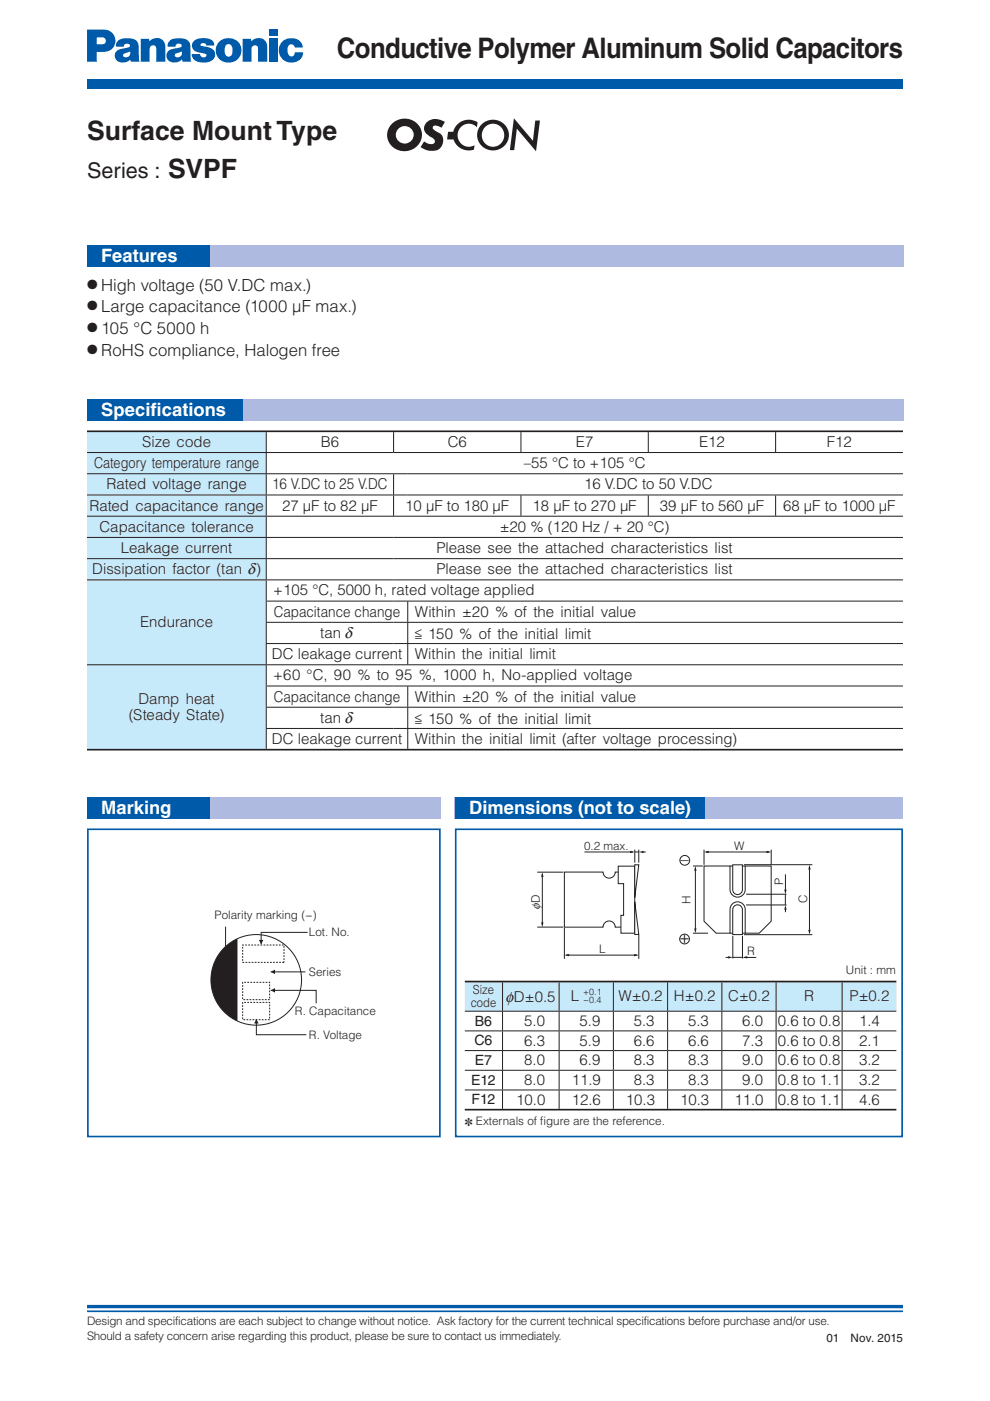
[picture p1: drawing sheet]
<svg xmlns="http://www.w3.org/2000/svg" width="210mm" height="297mm" viewBox="0 0 210 297" stroke-linecap="round" stroke-linejoin="round" font-family="sans-serif">
<path d="M18.5 277h173" fill="none" stroke="#005aaa" stroke-width=".71" stroke-linecap="butt"/>
<path d="M18.5 278h173" fill="none" stroke="#005aaa" stroke-width=".35"/>
<g fill="#005aaa">
<path d="M18.5 16.8h173v2h-173z"/>
<path d="M24.9 8.7a3.6 3.6 0 0 1 4.2 .1 11.7 11.7 0 0 1 .4 3.9l.1 .4h-1.8l-.3-1.3 .1-.9-.4 .2a.93 .93 0 0 0-1.1 .8 .85 .85 0 0 0 1.4-.1l.1 .8a1.89 1.89 0 0 1-3.3-.7 1.91 1.91 0 0 1 2.2-1.7h.2a.52 .52 0 0 0 .7-.2 .52 .52 0 0 0 0-.6 .71 .71 0 0 0-.8-.1 .71 .71 0 0 0-.4 .6h-1.6v-.6z"/>
<path d="M35.9 8.7a3.6 3.6 0 0 1 4.1 .1 11.8 11.8 0 0 1 .4 3.9l.2 .4h-1.8l-.4-1.3 .2-.9-.5 .2a.93 .93 0 0 0-1 .8 .85 .85 0 0 0 1.3-.1l.2 .8a1.89 1.89 0 0 1-3.3-.7 1.91 1.91 0 0 1 2.2-1.7h.2a.52 .52 0 0 0 .6-.2 .52 .52 0 0 0 0-.6 .71 .71 0 0 0-.7-.1 .71 .71 0 0 0-.4 .6h-1.6v-.6z"/>
<path d="M46.5 8.8a2.69 2.69 0 0 1 3.9 0 2.69 2.69 0 0 1-.2 3.9l-1.1-1.1a1.63 1.63 0 0 0-.5-2.2 1.33 1.33 0 0 0-.9 1.9 .77 .77 0 0 0 .6 .7 .77 .77 0 0 0 .8-.4l1.1 1.1a2.69 2.69 0 0 1-3.7-.2 2.69 2.69 0 0 1 0-3.7z"/>
<path d="M18.5 6.3h3.3a2.38 2.38 0 0 1 2.7 2.4 2.38 2.38 0 0 1-2.7 2.3h-1.3v-1.6h.8a.78 .78 0 0 0 1.1-.5 .78 .78 0 0 0-.7-1h-1.2v5.2h-2z"/>
<path d="M41 8.8a3.3 3.3 0 0 1 4.2 .1l.2 .7h-1.7a.6 .6 0 0 0-.6-.5 .6 .6 0 0 0-.6 .5l1.4 .4a1.63 1.63 0 0 1 1.7 1.6 1.63 1.63 0 0 1-1.7 1.6 2.77 2.77 0 0 1-3.2-1.2l-.1-.5h1.8a.68 .68 0 0 0 .6 .7 .68 .68 0 0 0 .8-.6l-.3-.2-.9-.2a1.69 1.69 0 0 1-1.9-1.8z"/>
<path d="M29.8 8.2h1.8v.5a1.91 1.91 0 0 1 2.2-.6 1.91 1.91 0 0 1 1.3 1.9v3.1h-2v-2.8a.7 .7 0 0 0-.7-.7 .7 .7 0 0 0-.7 .8v2.7h-1.9z"/>
<path d="M51.4 8.2h1.8v.5a1.91 1.91 0 0 1 2.2-.6 1.91 1.91 0 0 1 1.3 1.9v3.1h-2v-2.8a.7 .7 0 0 0-.7-.7 .7 .7 0 0 0-.7 .8v2.7h-1.9z"/>
<path d="M57 8.2h1.9v4.9h-1.9z"/>
<path d="M57 6.3h1.9v1.3h-1.9z"/>
<path d="M59.9 8.8a2.5 2.5 0 0 1 2.5-.7 2.5 2.5 0 0 1 1.8 2h-1.7a.77 .77 0 0 0-.9-.7 .77 .77 0 0 0-.6 .9 1.21 1.21 0 0 0 .9 1.7l.5-.4 .1-.5h1.8a2.49 2.49 0 0 1-3.8 1.8 2.62 2.62 0 0 1-.6-4.1z"/>
</g>
<path d="M18.6 175.8h74.7v65.2h-74.7zM96.6 175.8h94.7v65.2h-94.7z" fill="none" stroke="#005aaa" stroke-width=".35"/>
<g fill="#231f20">
<path d="M90.6 25.8a3.3 3.3 0 0 1 3.7 .1l-.7 1.2-.4-.2a.92 .92 0 0 0-1.5 .2 2.33 2.33 0 0 0 1.5 1.2 2.19 2.19 0 0 1 .5 2.7 2.19 2.19 0 0 1-2.6 1l-1-.3-.9-.5 .7-1.2 .9 .5a.95 .95 0 0 0 1.4-.7l-.7-.7a1.96 1.96 0 0 1-.9-3.3z"/>
<path d="M95 27.9h1.1a3.4 3.4 0 0 1 5.2-2l-.2 1.1a2.41 2.41 0 0 0-3.2-.2 2.41 2.41 0 0 0-.5 3.3 2.41 2.41 0 0 0 3.2 .7l-.1 .9a3.4 3.4 0 0 1-4.3-2.1h-1.4z"/>
<path d="M109 25.1l4 4.8 .5-4.3h1l-.9 6.5-4-4.8-.6 4.5h-.9z"/>
<path d="M83.9 28.6a1.9 1.9 0 0 1 3.8 0 1.9 1.9 0 0 1-3.8 0zM83 26.3a3.5 3.5 0 0 0 0 4.6 3.5 3.5 0 0 0 4.4 .8 3.4 3.4 0 0 0 1.9-4.1 3.4 3.4 0 0 0-3.8-2.4 3.8 3.8 0 0 0-2.5 1.1z"/>
<path d="M102.1 28.7a2.45 2.45 0 0 1 4.9 0 2.45 2.45 0 0 1-4.9 0zM102.1 26.3a3.3 3.3 0 0 0 .1 4.7 3.3 3.3 0 0 0 4.6 0 3.3 3.3 0 0 0 .1-4.7 3.5 3.5 0 0 0-4.8 0z"/>
</g>
<path d="M149.3 183.6h5.5v5a1.61 1.61 0 0 0 1.6 1.6 1.61 1.61 0 0 0 1.6-1.6v-5h5.5v11.7l-2.5 2.6h-3v-5.1a1.61 1.61 0 0 0-1.6-1.6 1.61 1.61 0 0 0-1.6 1.6v5.1h-3l-2.5-2.6z" fill="none" stroke="#231f20" stroke-width=".21"/>
<path d="M119.7 184.9h8.2a1.29 1.29 0 0 0 1.3 1.3 1.29 1.29 0 0 0 1.2-1.3h.7l.5 11.7h-1.2a1.29 1.29 0 0 0-1.2-1.3 1.29 1.29 0 0 0-1.3 1.3h-8.2z" fill="#fff"/>
<path d="M131.1 184.9h-.7a1.29 1.29 0 0 1-1.2 1.3 1.29 1.29 0 0 1-1.3-1.3h-8.2v11.7h8.2a1.29 1.29 0 0 1 1.3-1.3 1.29 1.29 0 0 1 1.2 1.3h1.2M131.1 183.6h3.5v14.3h-3v-3.8h.6v-6.8h-1.1z" fill="none" stroke="#231f20" stroke-width=".21"/>
<path d="M134.6 191.2l.8 6.9h-.8z" fill="#fff"/>
<path d="M134.6 191.2l.8 6.9h-.8z" fill="none" stroke="#231f20" stroke-width=".21"/>
<path d="M134.6 183.3h.8l-.8 7z" fill="#fff"/>
<path d="M134.6 183.3h.8l-.8 7zM154.8 197.9h3.2M154.8 183.6h3.2" fill="none" stroke="#231f20" stroke-width=".21"/>
<path d="M155.4 183.4h2v5.2a1.03 1.03 0 0 1-1 1.1 1.03 1.03 0 0 1-1-1.1z" fill="#fff"/>
<path d="M155.4 183.4h2v5.2a1.03 1.03 0 0 1-1 1.1 1.03 1.03 0 0 1-1-1.1z" fill="none" stroke="#231f20" stroke-width=".21"/>
<path d="M155.6 192.3a1.03 1.03 0 0 1 1.1-.4 1.03 1.03 0 0 1 .7 1v5.3h-2v-5.3z" fill="#fff"/>
<g fill="none" stroke="#231f20" stroke-width=".21">
<path d="M113.9 196.6h5.5M113.9 184.9h5.5M149.3 180.1v3.3M149.7 180.6h13.4M155.6 192.3a1.03 1.03 0 0 1 1.1-.4 1.03 1.03 0 0 1 .7 1v5.3h-2v-5.3zM157.7 183.3h14.5M157.7 198.2h14.5M163.5 180.1v3.3"/>
<circle cx="145.1" cy="199.1" r="1.03"/>
<circle cx="145.2" cy="182.4" r="1.03"/>
</g>
<g fill="#231f20">
<path d="M162.5 180.4l1 .2-1 .3z"/>
<path d="M149.3 180.6l1-.2v.5z"/>
</g>
<path d="M146.9 183.6h2.1M146.9 197.9h3.2M147.4 184v13.4" fill="none" stroke="#231f20" stroke-width=".21"/>
<g fill="#231f20">
<path d="M147.2 196.9h.5l-.3 1z"/>
<path d="M147.4 183.6l.3 1h-.5z"/>
</g>
<path d="M158.2 189.6h8.6M158.2 191.9h8.6M166.5 189.6v2.3M166.5 185.4v3.8" fill="none" stroke="#231f20" stroke-width=".21"/>
<path d="M166.3 188.6h.5l-.3 1z" fill="#231f20"/>
<path d="M166.5 192.7v.7" fill="none" stroke="#231f20" stroke-width=".21"/>
<path d="M166.5 191.9l.3 1h-.5z" fill="#231f20"/>
<path d="M115 185.3v10.8" fill="none" stroke="#231f20" stroke-width=".21"/>
<g fill="#231f20">
<path d="M115 184.9l.2 1h-.5z"/>
<path d="M114.7 195.6h.5l-.2 1z"/>
</g>
<path d="M119.7 196.7v6.6M135.4 198.2v5.1M120.1 202.5h14.9" fill="none" stroke="#231f20" stroke-width=".21"/>
<g fill="#231f20">
<path d="M134.4 202.3l1 .2-1 .3z"/>
<path d="M119.7 202.5l1-.2v.5z"/>
</g>
<path d="M171.6 183.8v13.9" fill="none" stroke="#231f20" stroke-width=".21"/>
<g fill="#231f20">
<path d="M171.4 197.1h.5l-.3 1z"/>
<path d="M171.6 183.3l.3 1h-.5z"/>
</g>
<path d="M134.6 180.1v2.8M134.6 180.6h.8M135.4 180.1v2.8M136.3 180.6h.6" fill="none" stroke="#231f20" stroke-width=".21"/>
<path d="M135.4 180.6l1-.2v.5z" fill="#231f20"/>
<path d="M123.9 180.6h10.3" fill="none" stroke="#231f20" stroke-width=".21"/>
<path d="M133.6 180.4l1 .2-1 .3z" fill="#231f20"/>
<path d="M155.4 198.4v4.8M157.4 198.4v4.8M155.4 203h2M157.8 203h2.5" fill="none" stroke="#231f20" stroke-width=".21"/>
<path d="M157.4 203l1-.3v.5z" fill="#231f20"/>
<path d="M153.9 203h.6" fill="none" stroke="#231f20" stroke-width=".21"/>
<path d="M154.4 202.7l1 .3-1 .2z" fill="#231f20"/>
<path d="M51.4 200.4h8.8v3.6h-8.8zM51.4 208.3h5.8v3.6h-5.8zM51.4 212.5h5.8v3.7h-5.8z" fill="none" stroke="#231f20" stroke-width=".21" stroke-dasharray=".4 .3" stroke-linecap="butt"/>
<path d="M47.9 200.6l2.5-1.6v17.5a9.6 9.6 0 0 1-2.5-15.9z" fill="#231f20"/>
<g fill="none" stroke="#231f20" stroke-width=".21">
<path d="M65.2 197.7h-9.8v2.5"/>
<circle cx="54.3" cy="207.8" r="9.6"/>
</g>
<path d="M54.9 199.3h.9l-.4 .9z" fill="#231f20"/>
<path d="M54.4 216.1v3.3h10.5" fill="none" stroke="#231f20" stroke-width=".21"/>
<path d="M54.4 216.1l.4 .9h-.9z" fill="#231f20"/>
<path d="M57.4 210h9.6v2.7" fill="none" stroke="#231f20" stroke-width=".21"/>
<path d="M57.4 210l.9-.5v1z" fill="#231f20"/>
<path d="M47.8 196.5v6.2" fill="none" stroke="#231f20" stroke-width=".21"/>
<path d="M47.3 201.8h1l-.5 .9z" fill="#231f20"/>
<path d="M57.4 206.1h7.4" fill="none" stroke="#231f20" stroke-width=".21"/>
<path d="M57.4 206.1l.9-.5v.9z" fill="#231f20"/>
<g fill="#aebadf">
<path d="M18.5 84.8h173.1v4.5h-173.1z"/>
<path d="M18.5 52h173.1v4.5h-173.1z"/>
</g>
<path d="M18.5 52h26v4.5h-26z" fill="#005aaa"/>
<path d="M18.5 91.4h38v4.5h-38zM18.5 95.9h38v4.5h-38zM18.5 100.4h38v4.5h-38zM18.5 104.9h38v4.5h-38zM18.5 109.4h38v4.5h-38zM18.5 113.9h38v4.5h-38zM18.5 118.4h38v4.5h-38zM18.5 122.9h38v18h-38zM18.5 140.9h38v18h-38z" fill="#c7eafb"/>
<g fill="none" stroke="#231f20" stroke-width=".21">
<path d="M18.5 95.9h173M56.5 91.6v4.3M56.5 96v4.4M83.5 91.6v4.3M110.5 91.6v4.3M137.5 91.6v4.3M164.5 91.6v4.3M18.5 100.4h173M18.5 113.9h173M18.5 118.4h173M18.5 104.9h173M18.5 109.4h173"/>
<path d="M56.5 105v4.4M56.5 100.5v4.4M56.5 109.5v4.4M56.5 114v4.4M56.5 118.5v4.4M83.5 105v4.4M83.5 100.5v4.4M110.5 105v4.4M137.5 105v4.4M164.5 105v4.4M18.5 122.9h173M56.4 131.9h135.1"/>
<path d="M56.4 136.4h135.1M56.4 127.4h135.1M56.5 132v4.4M56.5 136.5v4.4M56.5 123v4.4M56.5 127.5v4.4M86.5 132v4.4M86.5 136.5v4.4M86.5 127.5v4.4M18.5 140.9h173M56.4 145.4h135.1M56.4 149.9h135.1"/>
<path d="M56.4 154.4h135.1M56.5 141v4.4M56.5 145.5v4.4M56.5 150v4.4M56.5 154.5v4.3M86.5 145.5v4.4M86.5 150v4.4M86.5 154.5v4.3"/>
</g>
<path d="M18.5 91.4h173M18.5 158.9h173" fill="none" stroke="#231f20" stroke-width=".35"/>
<g fill="#aebadf">
<path d="M18.5 169h75v4.5h-75z"/>
<path d="M96.5 169h95v4.5h-95z"/>
</g>
<path d="M18.5 169h26v4.5h-26z" fill="#005aaa"/>
<path d="M98.6 208.1h8v6.3h-8zM106.6 208.1h12v6.3h-12zM118.6 208.1h11.5v6.3h-11.5zM130.1 208.1h11.5v6.3h-11.5zM141.6 208.1h11.5v6.3h-11.5zM153.1 208.1h11.5v6.3h-11.5zM164.6 208.1h14v6.3h-14zM178.6 208.1h11.5v6.3h-11.5z" fill="#c7eafb"/>
<g fill="none" stroke="#231f20" stroke-width=".21">
<path d="M98.5 218.6h91.5M98.6 214.4h91.4M106.5 218.7v4M106.6 214.5v4M106.6 208.3v6M118.5 218.7v4M118.6 214.5v4M118.6 208.3v6M130 218.7v4M130.1 214.5v4M130.1 208.3v6M141.5 218.7v4"/>
<path d="M141.6 214.5v4M141.6 208.3v6M153 218.7v4M153.1 214.5v4M153.1 208.3v6M164.5 218.7v4M164.5 214.5v4M164.6 208.3v6M178.5 218.7v4M178.5 214.5v4M178.6 208.3v6M98.5 231.1h91.5"/>
<path d="M98.5 226.9h91.5M98.5 222.7h91.5M106.5 231.2v3.9M106.5 227v4M106.5 222.8v4M118.5 231.2v3.9M118.5 227v4M118.5 222.8v4M130 231.2v3.9M130 227v4M130 222.8v4M141.5 231.2v3.9"/>
<path d="M141.5 227v4M141.5 222.8v4M153 231.2v3.9M153 227v4M153 222.8v4M164.5 231.2v3.9M164.5 227v4M164.5 222.8v4M178.5 231.2v3.9M178.5 227v4M178.5 222.8v4"/>
</g>
<path d="M98.6 208.1h91.5M98.6 235.3h91.5" fill="none" stroke="#231f20" stroke-width=".35"/>
<g fill="#005aaa">
<path d="M18.5 84.8h33v4.5h-33z"/>
<path d="M96.5 169h53v4.5h-53z"/>
</g>
<text font-size="6" fill="#231f20" x="71.5" y="12.3">Conductive Polymer Aluminum Solid Capacitors</text>
<g font-size="5.6" fill="#231f20">
<text x="18.5" y="29.7">Surface Mount Type</text>
<text x="35.6" y="37.7">SVPF</text>
</g>
<text font-size="4.6" fill="#231f20" x="18.5" y="37.7">Series :</text>
<g font-size="3.9" fill="#fff">
<text x="21.5" y="55.6">Features</text>
<text x="21.5" y="88.3">Specifcations</text>
<text x="31.9" y="88.3">i</text>
<text x="21.5" y="172.5">Marking</text>
<text x="99.5" y="172.5">Dimensions (not to scale)</text>
</g>
<g font-size="3.5" fill="#231f20">
<text x="21.5" y="61.6">High voltage (50 V.DC max.)</text>
<text x="21.5" y="66.2">Large capacitance (1000 μF max.)</text>
<text x="21.5" y="70.8">105 °C 5000 h</text>
<text x="21.5" y="75.4">RoHS compliance, Halogen free</text>
<text x="144.3" y="183.3">–</text>
<text x="144" y="200">+</text>
</g>
<g font-size="3.2" fill="#231f20">
<text x="30.2" y="94.7">Size code</text>
<text x="68" y="94.7">B6</text>
<text x="94.9" y="94.7">C6</text>
<text x="122.1" y="94.7">E7</text>
<text x="148.2" y="94.7">E12</text>
<text x="175.3" y="94.7">F12</text>
<text x="19.9" y="99.2">Category temperature range</text>
<text x="111" y="99.2">–55 °C to +105 °C</text>
<text x="22.6" y="103.7">Rated voltage range</text>
<text x="57.7" y="103.7">16 V.DC to 25 V.DC</text>
<text x="123.8" y="103.7">16 V.DC to 50 V.DC</text>
<text x="19" y="108.2">Rated capacitance range</text>
<text x="21.1" y="112.7">Capacitance tolerance</text>
<text x="59.8" y="108.2">27 μF to 82 μF</text>
<text x="85.9" y="108.2">10 μF to 180 μF</text>
<text x="106" y="112.7">±20 % (120 Hz / + 20 °C)</text>
<text x="112.9" y="108.2">18 μF to 270 μF</text>
<text x="139.9" y="108.2">39 μF to 560 μF</text>
<text x="166" y="108.2">68 μF to 1000 μF</text>
<text x="25.6" y="117.2">Leakage current</text>
<text x="92.5" y="117.2">Please see the attached characteristics list</text>
<text x="19.5" y="121.7">Dissipation factor (tan d)</text>
<text x="92.5" y="121.7">Please see the attached characteristics list</text>
<text x="58" y="126.2">+105 °C, 5000 h, rated voltage applied</text>
<text x="58" y="130.7">Capacitance change</text>
<text x="88" y="130.7">Within ±20 % of the initial value</text>
<text x="29.7" y="133">Endurance</text>
<text x="67.9" y="135.2">tan d</text>
<text x="88" y="135.4">&lt; 150 % of the initial limit</text>
<text x="57.6" y="139.7">DC leakage current</text>
<text x="87.9" y="139.7">Within the initial limit</text>
<text x="29.4" y="149.2">Damp heat</text>
<text x="58" y="144.2">+60 °C, 90 % to 95 %, 1000 h, No-applied voltage</text>
<text x="58" y="148.7">Capacitance change</text>
<text x="88" y="148.7">Within ±20 % of the initial value</text>
<text x="27.3" y="152.8">(Steady State)</text>
<text x="67.9" y="153.2">tan d</text>
<text x="88" y="153.4">&lt; 150 % of the initial limit</text>
<text x="57.6" y="157.7">DC leakage current</text>
<text x="87.9" y="157.7">Within the initial limit (after voltage processing)</text>
<text x="107.3" y="212.3">fD±0.5</text>
<text x="121" y="212.3">L</text>
<text x="131.1" y="212.3">W±0.2</text>
<text x="142.9" y="212.3">H±0.2</text>
<text x="154.4" y="212.3">C±0.2</text>
<text x="170.5" y="212.3">R</text>
<text x="180.1" y="212.3">P±0.2</text>
<text x="111.1" y="217.5">5.0</text>
<text x="111.1" y="221.7">6.3</text>
<text x="122.9" y="217.5">5.9</text>
<text x="122.9" y="221.7">5.9</text>
<text x="134.4" y="217.5">5.3</text>
<text x="134.4" y="221.7">6.6</text>
<text x="145.9" y="217.5">5.3</text>
<text x="145.9" y="221.7">6.6</text>
<text x="157.4" y="217.5">6.0</text>
<text x="157.4" y="221.7">7.3</text>
<text x="164.9" y="217.5">0.6 to 0.8</text>
<text x="164.9" y="221.7">0.6 to 0.8</text>
<text x="182.1" y="217.5">1.4</text>
<text x="182.1" y="221.7">2.1</text>
<text x="111.1" y="225.9">8.0</text>
<text x="122.9" y="225.9">6.9</text>
<text x="134.4" y="225.9">8.3</text>
<text x="145.9" y="225.9">8.3</text>
<text x="157.4" y="225.9">9.0</text>
<text x="164.9" y="225.9">0.6 to 0.8</text>
<text x="182.1" y="225.9">3.2</text>
<text x="111.1" y="230.1">8.0</text>
<text x="121.2" y="230.1">11.9</text>
<text x="134.4" y="230.1">8.3</text>
<text x="145.9" y="230.1">8.3</text>
<text x="157.4" y="230.1">9.0</text>
<text x="164.9" y="230.1">0.8 to 1.1</text>
<text x="182.1" y="230.1">3.2</text>
<text x="109.5" y="234.2">10.0</text>
<text x="121.2" y="234.2">12.6</text>
<text x="132.7" y="234.2">10.3</text>
<text x="144.2" y="234.2">10.3</text>
<text x="155.7" y="234.2">11.0</text>
<text x="164.9" y="234.2">0.8 to 1.1</text>
<text x="182.1" y="234.2">4.6</text>
</g>
<g font-size="3" fill="#231f20">
<text x="100.6" y="221.6">C6</text>
<text x="100.7" y="217.5">B6</text>
<text x="100.7" y="225.8">E7</text>
<text x="99.9" y="230">E12</text>
<text x="100" y="234.2">F12</text>
</g>
<g font-size="2.8" fill="#231f20">
<text x="18.5" y="61.2">●</text>
<text x="18.5" y="65.8">●</text>
<text x="18.5" y="70.4">●</text>
<text x="18.5" y="75">●</text>
</g>
<g font-size="2.6" fill="#231f20">
<text x="99.8" y="213.4">code</text>
<text x="100.3" y="210.8">Size</text>
</g>
<g font-size="2.5" fill="#231f20">
<text x="123.8" y="180.1">0.2 max.</text>
<text x="155.6" y="180.2">W</text>
<text x="146.4" y="191.7" transform="rotate(-90 146.4 191.7)">H</text>
<text x="166.1" y="187.7" transform="rotate(-90 166.1 187.7)">P</text>
<text x="171.2" y="191.5" transform="rotate(-90 171.2 191.5)">C</text>
<text x="45.5" y="194.8">Polarity marking (−)</text>
<text x="114.4" y="192.8" transform="rotate(-90 114.4 192.8)">fD</text>
<text x="65.5" y="198.5">Lot. No.</text>
<text x="127" y="202">L</text>
<text x="158.4" y="202.5">R</text>
<text x="65.5" y="207">Series</text>
<text x="179.4" y="206.6">Unit : mm</text>
<text x="62.5" y="215.3">R. Capacitance</text>
<text x="65.5" y="220.3">R. Voltage</text>
<text x="98.6" y="238.7">✽ Externals of fgure are the reference.</text>
<text x="114.6" y="238.6">i</text>
<text x="18.5" y="280.9">Design and specifications are each subject to change without notice. Ask factory for the current technical specifications before purchase and/or use.</text>
<text x="18.5" y="284.1">Should a safety concern arise regarding this product, please be sure to contact us immediately.</text>
<text x="175.2" y="284.6">01</text>
<text x="180.3" y="284.6">Nov. 2015</text>
</g>
<g font-size="1.9" fill="#231f20">
<text x="123.6" y="212.6">−0.4</text>
<text x="123.7" y="211">+0.1</text>
</g>
</svg>
